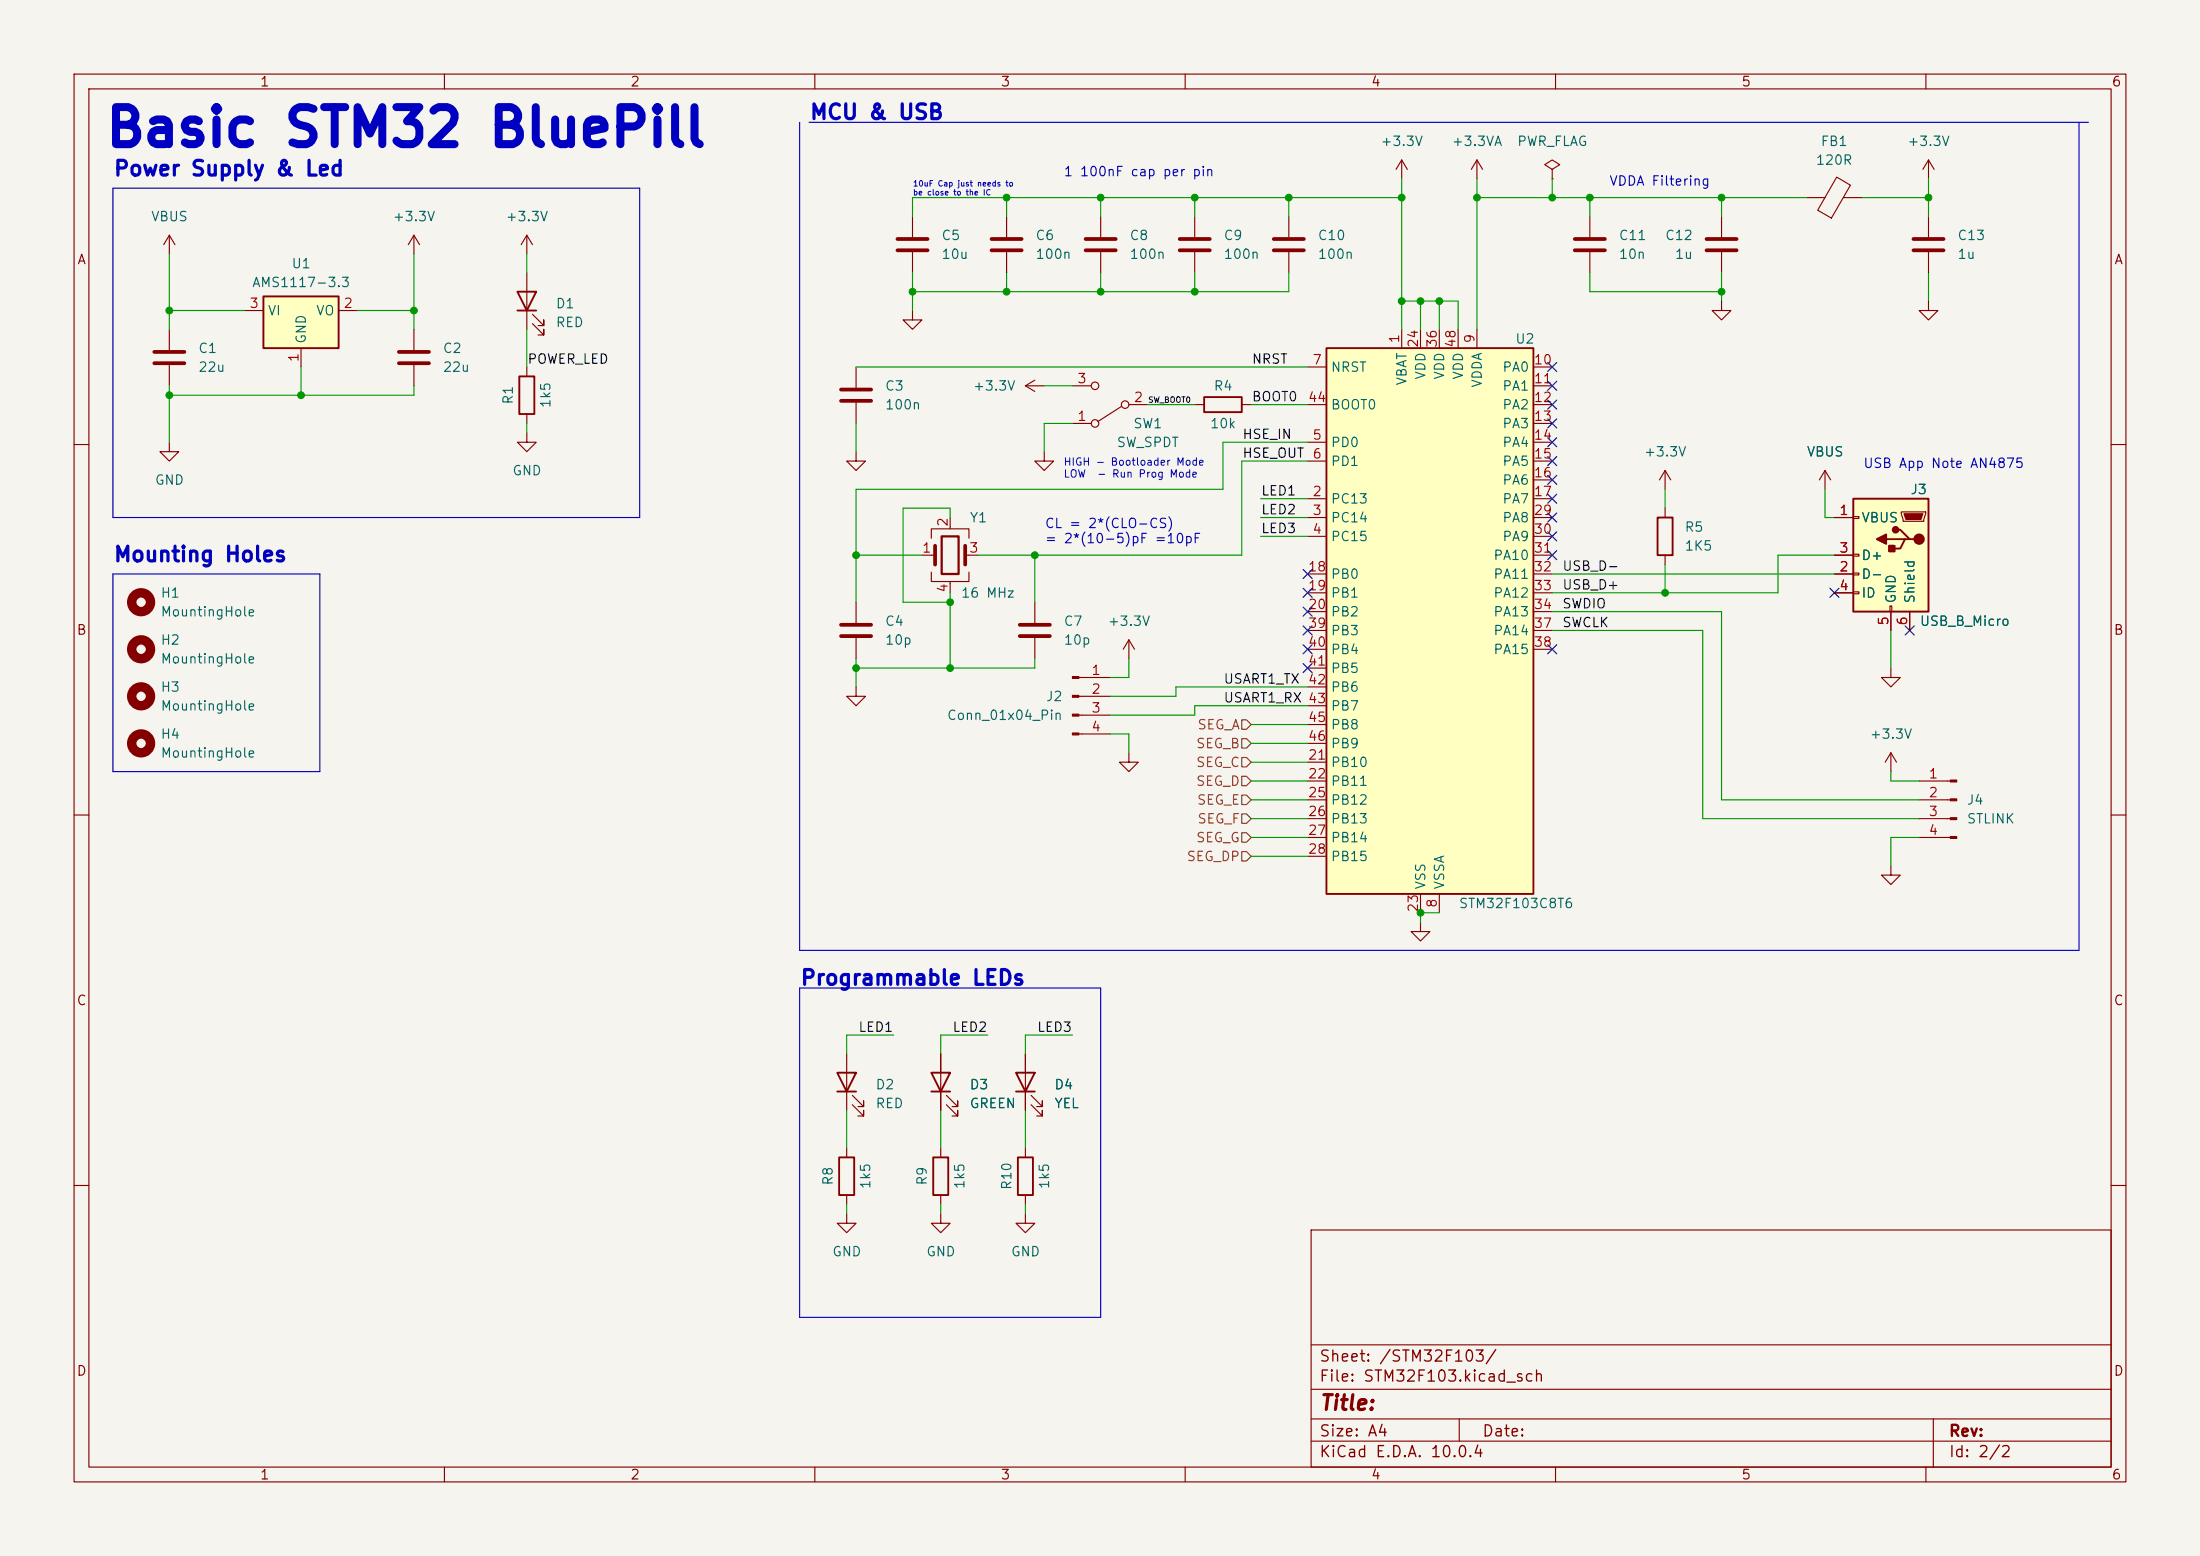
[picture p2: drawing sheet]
<svg xmlns="http://www.w3.org/2000/svg" width="297mm" height="210mm" viewBox="0 0 297 210" stroke-linecap="round" stroke-linejoin="round" font-family="sans-serif">
<path d="M0 0h297v210h-297z" fill="#f5f4ef" stroke="#f5f4ef" stroke-width=".14"/>
<g fill="none" stroke="#840000" stroke-width=".15">
<path d="M10 10h277v190h-277zM12 12h273v186h-273zM60 10v2M110 10v2M160 10v2M210 10v2M260 10v2M55.9 31.8v2.5M55.9 31.8l-.8 1.2M55.9 31.8l.7 1.2M71.1 31.8l-.7 1.2M71.1 31.8l.8 1.2"/>
<path d="M71.1 31.8v2.5M71.1 36.8v7.7M123.2 29.2v2.8M123.2 34v2.8M135.9 29.2v2.8M135.9 34v2.8M148.6 29.2v2.8M148.6 34v2.8M161.3 29.2v2.8M161.3 34v2.8M174 29.2v2.8M174 34v2.8"/>
<path d="M189.2 21.6l-.7 1.3M189.2 21.6l.8 1.3M189.2 21.6v2.5M199.4 21.6l-.8 1.3M199.4 21.6l.8 1.3M199.4 21.6v2.5M209.5 22.9l1.1-.7-1.1-.6-1 .6 1 .7v1.2M209.5 24.1h.1M214.6 29.2v2.8M214.6 34v2.8M232.4 29.2v2.8M232.4 34v2.8"/>
<path d="M243.8 26.7h2.6M248 23.9l1.8 1.1-2.6 4.4-1.8-1zM248.9 26.7h2.6M260.3 21.6l-.7 1.3M260.3 21.6l.8 1.3M260.3 21.6v2.5M22.9 59.7v1.3h1.2l-1.2 1.2-1.3-1.2h1.3M22.9 44.5v2.7M22.9 49.3v2.8M55.9 44.5v2.7M55.9 49.3v2.8M71.1 58.4v1.3h1.3l-1.3 1.3-1.3-1.3h1.3"/>
<path d="M71.1 49.5v1.3M71.1 55.9v1.3M71.9 43.7l1.5 1.5v-.7v.7h-.8M71.9 42.4l1.5 1.5v-.7v.7h-.8M115.6 49.5v2.8M115.6 54.4v2.8M123.2 41.9v1.3h1.3l-1.3 1.3-1.3-1.3h1.3M138.4 52.1h2.6M138.4 52.1l1.3 .7M139.7 51.3l-1.3 .8M144.8 57.2h2.5M144.8 52.1h2.5"/>
<path d="M151.4 54.9l-3.2 2M152.4 54.6h2.5M161.3 54.6h1.3M167.6 54.6h1.3M232.4 40.6v1.3h1.3l-1.3 1.3-1.3-1.3h1.3M260.3 40.6v1.3h1.3l-1.3 1.3-1.2-1.3h1.2M10 60h2M115.6 61v1.2h1.2l-1.2 1.3-1.3-1.3h1.3M124.5 74.9h1.7M125.7 72.6v-1.2h5.1v1.2M125.7 77.2v1.3h5.1v-1.3M128.3 69.9v1.5"/>
<path d="M128.3 78.5v1.5M130.3 74.9h1.8M141 61v1.2h1.2l-1.2 1.3-1.3-1.3h1.3M224.8 63.5v2.5M224.8 68.6v1.3M224.8 74.9v1.3M224.8 63.5l-.8 1.3M224.8 63.5l.8 1.3M246.4 63.5l-.8 1.3M246.4 63.5l.7 1.3M246.4 63.5v2.5M285 60h2"/>
<path d="M115.6 92.7v1.3h1.2l-1.2 1.3-1.3-1.3h1.3M115.6 81.3v2.8M115.6 86.1v2.8M145.6 91.4h4.3M145.6 94h4.3M145.6 96.5h4.3M145.6 99.1h4.3M255.3 90.2v1.2h1.2l-1.2 1.3-1.3-1.3h1.3M10 110h2M255.3 116.8v1.3h1.2l-1.2 1.3-1.3-1.3h1.3M255.3 101.6l-.8 1.3M255.3 101.6l.7 1.3"/>
<path d="M255.3 101.6v2.5M259.1 105.4h4.2M259.1 108h4.2M259.1 110.5h4.2M259.1 113h4.2M285 110h2M114.3 142.2v7.7M114.3 154.9v1.3M115.1 149.1l1.5 1.5v-.7v.7h-.8M115.1 147.8l1.5 1.6v-.8v.8h-.8M127 142.2v7.7M127 154.9v1.3"/>
<path d="M127.8 149.1l1.5 1.5v-.7v.7h-.8M127.8 147.8l1.5 1.6v-.8v.8h-.8M138.4 142.2v7.7M138.4 154.9v1.3M139.2 149.1l1.5 1.5v-.7v.7h-.7M139.2 147.8l1.5 1.6v-.8v.8h-.7M10 160h2M114.3 163.8v1.3h1.3l-1.3 1.3-1.3-1.3h1.3M114.3 161.3v1.3M127 163.8v1.3h1.3l-1.3 1.3-1.3-1.3h1.3M127 161.3v1.3M138.4 163.8v1.3h1.3l-1.3 1.3-1.2-1.3h1.2"/>
<path d="M138.4 161.3v1.3M177 166h108v32h-108zM285 160h2M60 198v2M110 198v2M160 198v2M177 194.5h108M177 191.5h108M177 187.5h108M177 181.5h108M197 191.5v3M210 198v2"/>
<path d="M260 198v2M261 191.5v6.5"/>
<circle cx="147.8" cy="52.1" r=".51"/>
<circle cx="147.8" cy="57.2" r=".51"/>
<circle cx="151.9" cy="54.6" r=".51"/>
</g>
<g fill="none" stroke="#840000" stroke-width=".51">
<path d="M121.2 32.3h4M121.2 33.8h4M133.9 32.3h4M133.9 33.8h4M146.6 32.3h4M146.6 33.8h4M159.3 32.3h4M159.3 33.8h4M172 32.3h4M172 33.8h4M212.6 32.3h4.1M212.6 33.8h4.1"/>
<path d="M230.4 32.3h4M230.4 33.8h4M20.8 47.5h4.1M20.8 49h4.1M53.8 47.5h4.1M53.8 49h4.1M113.5 52.6h4.1M113.5 54.1h4.1M126.2 73.7v2.5M130.3 73.7v2.5M113.5 84.3h4.1M113.5 85.9h4.1"/>
</g>
<g fill="#840000" stroke="#840000" stroke-width=".15">
<path d="M144.8 91.3h.8v.3h-.8z"/>
<path d="M144.8 93.9h.8v.2h-.8z"/>
<path d="M144.8 96.4h.8v.2h-.8z"/>
<path d="M144.8 98.9h.8v.3h-.8z"/>
<path d="M263.3 105.3h.9v.2h-.9z"/>
<path d="M263.3 107.8h.9v.3h-.9z"/>
<path d="M263.3 110.4h.9v.2h-.9z"/>
<path d="M263.3 112.9h.9v.3h-.9z"/>
</g>
<g fill="none" stroke="#840000" stroke-width="1.3">
<circle cx="19" cy="94" r="1.27"/>
<circle cx="19" cy="81.3" r="1.27"/>
<circle cx="19" cy="87.6" r="1.27"/>
<circle cx="19" cy="100.3" r="1.27"/>
</g>
<path d="M127.1 72.4h2.3v5.1h-2.3z" fill="none" stroke="#840000" stroke-width=".3"/>
<g fill="none" stroke="#840000" stroke-width=".25">
<path d="M69.8 39.4h2.6l-1.3 2.5zM69.8 41.9h2.6M70.1 50.8h2v5.1h-2zM162.6 53.6h5v2h-5zM223.8 69.9h2v5h-2zM113 144.8h2.6l-1.3 2.5zM113 147.3h2.6M113.3 156.2h2v5.1h-2zM125.7 144.8h2.6l-1.3 2.5zM125.7 147.3h2.6M126 156.2h2v5.1h-2zM137.2 144.8h2.5l-1.3 2.5z"/>
<path d="M137.2 147.3h2.5M137.4 156.2h2v5.1h-2z"/>
</g>
<path d="M250.2 67.3h10.1v15.3h-10.1z" fill="#ffffc2"/>
<path d="M250.2 67.3h10.1v15.3h-10.1zM254.6 72.8h2.6M255.9 71.5h.6l1.3 1.3h.6M257.8 72.8h-.6l-.7 1.2h-1.2" fill="none" stroke="#840000" stroke-width=".25"/>
<g fill="none" stroke="#840000" stroke-width=".15">
<path d="M260.3 29.2v2.8M260.3 34v2.8M247.6 69.9h2.6M247.6 77.5h2.6M247.6 74.9h2.6M250.2 69.7h.8v.3h-.8zM250.2 74.8h.8v.3h-.8zM250.2 77.3h.8v.3h-.8zM250.2 79.9h.8v.2h-.8zM256.7 69.1h3.3v.2l-.3 1.1h-2.8zM247.6 80h2.6M255.1 81.8h.3v.8h-.3z"/>
<path d="M255.3 82.6v2.5M257.8 82.6v2.5"/>
</g>
<path d="M257 69.3h2.6l-.3 .8h-2z" fill="#840000" stroke="#840000" stroke-width=".15"/>
<g fill="#840000" stroke="#840000" stroke-width=".25">
<path d="M255 73.7h.8v.7h-.8z"/>
<path d="M253.4 72.8l1.2-.7v1.3z"/>
<circle cx="259.1" cy="72.8" r=".63"/>
<circle cx="255.9" cy="71.5" r=".38"/>
</g>
<path d="M258.3 32.3h4.1M258.3 33.8h4.1" fill="none" stroke="#840000" stroke-width=".51"/>
<path d="M179.1 47h27.9v73.7h-27.9z" fill="#ffffc2"/>
<path d="M179.1 47h27.9v73.7h-27.9z" fill="none" stroke="#840000" stroke-width=".25"/>
<g fill="none" stroke="#840000" stroke-width=".15">
<path d="M176.5 59.7h2.6M176.5 49.5h2.6M176.5 54.6h2.6M189.2 44.5v2.5M191.8 44.5v2.5M194.3 44.5v2.5M196.8 44.5v2.5M199.4 44.5v2.5M207 59.7h2.5M207 49.5h2.5M207 52.1h2.5M207 54.6h2.5"/>
<path d="M207 57.2h2.5M176.5 67.3h2.6M176.5 69.9h2.6M176.5 72.4h2.6M176.5 62.2h2.6M176.5 77.5h2.6M207 67.3h2.5M207 69.9h2.5M207 72.4h2.5M207 62.2h2.5M207 64.8h2.5M207 77.5h2.5"/>
<path d="M207 74.9h2.5M176.5 80h2.6M176.5 82.6h2.6M176.5 85.1h2.6M176.5 87.6h2.6M176.5 90.2h2.6M176.5 92.7h2.6M176.5 95.3h2.6M176.5 97.8h2.6M207 80h2.5M207 82.6h2.5M207 85.1h2.5"/>
<path d="M207 87.6h2.5M176.5 102.9h2.6M176.5 105.4h2.6M176.5 108h2.6M176.5 110.5h2.6M176.5 113h2.6M176.5 115.6h2.6M176.5 100.3h2.6M191.8 120.7v2.5M194.3 120.7v2.5"/>
</g>
<path d="M35.6 40h10.1v7h-10.1z" fill="#ffffc2"/>
<path d="M35.6 40h10.1v7h-10.1z" fill="none" stroke="#840000" stroke-width=".25"/>
<g fill="none" stroke="#840000" stroke-width=".15">
<path d="M22.9 31.8l-.8 1.2M22.9 31.8l.7 1.2M22.9 31.8v2.5M33 41.9h2.6M40.6 47v2.5M45.7 41.9h2.6M247.6 69.9h2.6M247.6 77.5h2.6M247.6 74.9h2.6M139.7 81.3v2.8M139.7 86.1v2.8M152.4 86.4l-.8 1.2"/>
<path d="M152.4 86.4l.8 1.2M152.4 86.4v2.5M247.6 80h2.6M255.3 82.6v2.5M257.8 82.6v2.5M152.4 101.6v1.3h1.3l-1.3 1.2-1.3-1.2h1.3M191.8 124.5v1.2h1.2l-1.2 1.3-1.3-1.3h1.3M127 142.2v2.6M127 147.3v2.6M138.4 142.2v2.6M138.4 147.3v2.6"/>
</g>
<path d="M137.7 84.3h4M137.7 85.9h4" fill="none" stroke="#840000" stroke-width=".51"/>
<path d="M167.6 99.7h.7l.6 .6-.6 .7h-.7zM167.6 97.2h.7l.6 .6-.6 .6h-.7zM167.6 104.8h.7l.6 .6-.6 .6h-.7zM167.6 102.2h.7l.6 .7-.6 .6h-.7zM167.6 107.3h.7l.6 .7-.6 .6h-.7zM167.6 114.9h.7l.6 .7-.6 .6h-.7zM167.6 109.9h.7l.6 .6-.6 .6h-.7zM167.6 112.4h.7l.6 .6-.6 .7h-.7z" fill="none" stroke="#725600" stroke-width=".15"/>
<path d="M107.9 16.5v111.8h172.8v-111.8M109.2 16.5h172.7M15.2 25.4h71.2v44.5h-71.2zM15.2 77.5h28v26.6h-28zM107.9 133.4h40.7v44.4h-40.7z" fill="none" stroke="#0000c2" stroke-width=".15"/>
<g fill="none" stroke="#009600" stroke-width=".15">
<path d="M22.9 34.3v10.2M55.9 34.3v10.2M71.1 34.3v2.5M123.2 36.8v5.1M135.9 26.7v2.5M135.9 36.8v2.6M148.6 26.7v2.5M148.6 36.8v2.6M161.3 26.7v2.5M161.3 36.8v2.6M174 26.7v2.5M174 36.8v2.6h-50.8"/>
<path d="M189.2 24.1v20.4M189.2 26.7h-66v2.5M199.4 26.7h44.4M199.4 24.1v20.4M209.5 24.1v2.6M214.6 36.8v2.6h17.8M214.6 26.7v2.5M232.4 26.7v2.5M232.4 36.8v3.8M251.5 26.7h8.8M260.3 24.1v5.1M260.3 36.8v3.8"/>
<path d="M22.9 52.1v7.6M22.9 41.9h10.1M40.6 49.5v3.8M48.3 41.9h7.6M55.9 52.1v1.2h-33M71.1 44.5v5M71.1 57.2v1.2M115.6 49.5h60.9M115.6 57.2v3.8M141 52.1h3.8M144.8 57.2h-3.8v3.8M154.9 54.6h6.4"/>
<path d="M168.9 54.6h7.6M176.5 59.7h-11.4v6.3h-49.5v15.3M189.2 40.6h7.6v3.9M191.8 40.6v3.9M194.3 40.6v3.9M115.6 74.9h8.9M128.3 69.9v-1.3h-6.4v12.7h6.4M139.7 74.9v6.4M170.2 69.9h6.3M170.2 72.4h6.3M170.2 67.3h6.3M176.5 62.2h-8.9v12.7h-35.5"/>
<path d="M209.5 77.5h38.1M224.8 66v2.6M224.8 76.2v3.8M246.4 66v3.9h1.2M247.6 74.9h-7.6v5.1h-30.5M115.6 88.9v3.8M128.3 80v10.2M139.7 88.9v1.3h-24.1M149.9 99.1h2.5v2.5M152.4 88.9v2.5h-2.5M168.9 97.8h7.6M176.5 95.3h-15.2v1.2h-11.4"/>
<path d="M176.5 92.7h-17.8v1.3h-8.8M209.5 82.6h22.9v25.4h26.7M209.5 85.1h20.4v25.4h29.2M255.3 85.1v5.1M168.9 113h7.6M168.9 108h7.6M168.9 110.5h7.6M168.9 105.4h7.6M168.9 102.9h7.6M168.9 100.3h7.6M168.9 115.6h7.6M255.3 104.1v1.3h3.8"/>
<path d="M259.1 113h-3.8v3.8M120.6 139.7h-6.3v2.5M133.3 139.7h-6.3v2.5M144.8 139.7h-6.4v2.5M194.3 123.2h-2.5v1.3M114.3 149.9v5M127 149.9v5M138.4 149.9v5M114.3 162.6v1.2M127 162.6v1.2M138.4 162.6v1.2"/>
</g>
<g fill="none" stroke="#000084" stroke-width=".15">
<path d="M208.9 48.9l1.3 1.2M208.9 54l1.3 1.2M208.9 56.5l1.3 1.3M208.9 51.5l1.3 1.2M208.9 59.1l1.3 1.2M210.2 54l-1.3 1.2M210.2 51.5l-1.3 1.2M210.2 56.5l-1.3 1.3M210.2 48.9l-1.3 1.2M210.2 59.1l-1.3 1.2M175.9 79.4l1.2 1.2M175.9 76.9l1.2 1.2"/>
<path d="M177.1 79.4l-1.2 1.2M177.1 76.9l-1.2 1.2M208.9 64.2l1.3 1.2M208.9 61.6l1.3 1.2M208.9 66.7l1.3 1.2M208.9 74.3l1.3 1.2M208.9 71.8l1.3 1.2M208.9 69.2l1.3 1.3M210.2 64.2l-1.3 1.2M210.2 61.6l-1.3 1.2M210.2 66.7l-1.3 1.2M210.2 74.3l-1.3 1.2"/>
<path d="M210.2 71.8l-1.3 1.2M210.2 69.2l-1.3 1.3M247 79.4l1.3 1.2M248.3 79.4l-1.3 1.2M175.9 87l1.2 1.2M175.9 84.5l1.2 1.2M175.9 89.6l1.2 1.2M175.9 81.9l1.2 1.3M177.1 87l-1.2 1.2M177.1 84.5l-1.2 1.2M177.1 89.6l-1.2 1.2M177.1 81.9l-1.2 1.3"/>
<path d="M208.9 87l1.3 1.2M210.2 87l-1.3 1.2M257.2 84.5l1.2 1.2M258.4 84.5l-1.2 1.2"/>
</g>
<g fill="#009600" stroke="#009600" stroke-width=".14">
<circle cx="55.9" cy="41.9" r=".46"/>
<circle cx="174" cy="26.7" r=".46"/>
<circle cx="189.2" cy="40.6" r=".46"/>
<circle cx="189.2" cy="26.7" r=".46"/>
<circle cx="191.8" cy="40.6" r=".46"/>
<circle cx="194.3" cy="40.6" r=".46"/>
<circle cx="161.3" cy="39.4" r=".46"/>
<circle cx="139.7" cy="74.9" r=".46"/>
<circle cx="128.3" cy="81.3" r=".46"/>
<circle cx="128.3" cy="90.2" r=".46"/>
<circle cx="115.6" cy="90.2" r=".46"/>
<circle cx="115.6" cy="74.9" r=".46"/>
<circle cx="135.9" cy="39.4" r=".46"/>
<circle cx="123.2" cy="39.4" r=".46"/>
<circle cx="135.9" cy="26.7" r=".46"/>
<circle cx="161.3" cy="26.7" r=".46"/>
<circle cx="148.6" cy="26.7" r=".46"/>
<circle cx="148.6" cy="39.4" r=".46"/>
<circle cx="22.9" cy="41.9" r=".46"/>
<circle cx="22.9" cy="53.3" r=".46"/>
<circle cx="40.6" cy="53.3" r=".46"/>
<circle cx="214.6" cy="26.7" r=".46"/>
<circle cx="232.4" cy="26.7" r=".46"/>
<circle cx="199.4" cy="26.7" r=".46"/>
<circle cx="209.5" cy="26.7" r=".46"/>
<circle cx="232.4" cy="39.4" r=".46"/>
<circle cx="260.3" cy="26.7" r=".46"/>
<circle cx="224.8" cy="80" r=".46"/>
<circle cx="191.8" cy="123.2" r=".46"/>
</g>
<text font-size="5" fill="#0000c2" x="14" y="21">Basic STM32 BluePill</text>
<g font-size="2" fill="#0000c2">
<text x="109.2" y="16.6">MCU &amp; USB</text>
<text x="15.2" y="24.2">Power Supply &amp; Led</text>
<text x="15.2" y="76.3">Mounting Holes</text>
<text x="107.9" y="133.5">Programmable LEDs</text>
</g>
<text font-size="2" fill="#840000" x="178" y="190.8">Title:</text>
<g font-size="1.5" fill="#840000">
<text x="178" y="184.2">Sheet: /STM32F103/</text>
<text x="178" y="186.9">File: STM32F103.kicad_sch</text>
<text x="178" y="197.1">KiCad E.D.A. 10.0.4</text>
<text x="178" y="194.3">Size: A4</text>
<text x="200" y="194.3">Date:</text>
<text x="263" y="194.3">Rev:</text>
<text x="263" y="197.1">Id: 2/2</text>
</g>
<g font-size="1.3" fill="#840000">
<text x="35" y="12">1</text>
<text x="85" y="12">2</text>
<text x="135" y="12">3</text>
<text x="185" y="12">4</text>
<text x="235" y="12">5</text>
<text x="285" y="12">6</text>
<text x="10.3" y="36">A</text>
<text x="285.3" y="36">A</text>
<text x="10.3" y="86">B</text>
<text x="285.3" y="86">B</text>
<text x="10.3" y="136">C</text>
<text x="285.3" y="136">C</text>
<text x="10.3" y="186">D</text>
<text x="285.3" y="186">D</text>
<text x="35" y="200">1</text>
<text x="85" y="200">2</text>
<text x="135" y="200">3</text>
<text x="185" y="200">4</text>
<text x="235" y="200">5</text>
<text x="285" y="200">6</text>
</g>
<g font-size="1.3" fill="#006464">
<text x="186.3" y="20">+3.3V</text>
<text x="195.9" y="20">+3.3VA</text>
<text x="204.7" y="20">PWR_FLAG</text>
<text x="245" y="22.6">120R</text>
<text x="245.7" y="20">FB1</text>
<text x="257.4" y="20">+3.3V</text>
<text x="20.3" y="30.2">VBUS</text>
<text x="52.9" y="30.2">+3.3V</text>
<text x="68.2" y="30.2">+3.3V</text>
<text x="127" y="32.7">C5</text>
<text x="127" y="35.3">10u</text>
<text x="139.7" y="32.7">C6</text>
<text x="139.7" y="35.3">100n</text>
<text x="152.4" y="32.7">C8</text>
<text x="152.4" y="35.3">100n</text>
<text x="165.1" y="32.7">C9</text>
<text x="165.1" y="35.3">100n</text>
<text x="177.8" y="35.3">100n</text>
<text x="177.8" y="32.7">C10</text>
<text x="218.4" y="32.7">C11</text>
<text x="218.4" y="35.3">10n</text>
<text x="224.7" y="32.7">C12</text>
<text x="226" y="35.3">1u</text>
<text x="264.2" y="35.3">1u</text>
<text x="264.2" y="32.7">C13</text>
<text x="33.9" y="39.1">AMS1117-3.3</text>
<text x="39.3" y="36.5">U1</text>
<text x="74.9" y="41.9">D1</text>
<text x="26.7" y="48">C1</text>
<text x="36.1" y="42.9">VI</text>
<text x="41.6" y="46.5" transform="rotate(-90 41.6 46.5)">GND</text>
<text x="42.6" y="42.9">VO</text>
<text x="59.7" y="48">C2</text>
<text x="74.9" y="44.5">RED</text>
<text x="204.5" y="46.7">U2</text>
<text x="26.7" y="50.5">22u</text>
<text x="59.7" y="50.5">22u</text>
<text x="119.4" y="53">C3</text>
<text x="131.3" y="53">+3.3V</text>
<text x="163.8" y="53">R4</text>
<text x="179.6" y="50.5">NRST</text>
<text x="190.2" y="52.1" transform="rotate(-90 190.2 52.1)">VBAT</text>
<text x="192.7" y="51.3" transform="rotate(-90 192.7 51.3)">VDD</text>
<text x="195.3" y="51.3" transform="rotate(-90 195.3 51.3)">VDD</text>
<text x="197.8" y="51.3" transform="rotate(-90 197.8 51.3)">VDD</text>
<text x="200.4" y="52.4" transform="rotate(-90 200.4 52.4)">VDDA</text>
<text x="202.7" y="50.5">PA0</text>
<text x="202.7" y="53">PA1</text>
<text x="69.6" y="54.7" transform="rotate(-90 69.6 54.7)">R1</text>
<text x="74.6" y="55.2" transform="rotate(-90 74.6 55.2)">1k5</text>
<text x="119.4" y="55.6">100n</text>
<text x="152.9" y="58.1">SW1</text>
<text x="163.3" y="58.1">10k</text>
<text x="179.6" y="55.6">BOOT0</text>
<text x="202.7" y="55.6">PA2</text>
<text x="202.7" y="58.1">PA3</text>
<text x="20.8" y="65.7">GND</text>
<text x="69.1" y="64.5">GND</text>
<text x="150.7" y="60.7">SW_SPDT</text>
<text x="179.6" y="60.7">PD0</text>
<text x="179.6" y="63.2">PD1</text>
<text x="202.7" y="60.7">PA4</text>
<text x="202.7" y="63.2">PA5</text>
<text x="202.7" y="65.7">PA6</text>
<text x="221.8" y="61.9">+3.3V</text>
<text x="243.8" y="61.9">VBUS</text>
<text x="130.8" y="70.8">Y1</text>
<text x="179.6" y="68.3">PC13</text>
<text x="179.6" y="70.8">PC14</text>
<text x="202.7" y="68.3">PA7</text>
<text x="202.7" y="70.8">PA8</text>
<text x="251.2" y="70.8">VBUS</text>
<text x="257.8" y="67">J3</text>
<text x="179.6" y="73.4">PC15</text>
<text x="201.5" y="75.9">PA10</text>
<text x="202.7" y="73.4">PA9</text>
<text x="227.3" y="72.1">R5</text>
<text x="227.3" y="74.6">1K5</text>
<text x="251.2" y="75.9">D+</text>
<text x="21.6" y="81">H1</text>
<text x="21.6" y="83.5">MountingHole</text>
<text x="129.7" y="81">16 MHz</text>
<text x="179.6" y="78.4">PB0</text>
<text x="179.6" y="81">PB1</text>
<text x="179.6" y="83.5">PB2</text>
<text x="201.5" y="78.4">PA11</text>
<text x="201.5" y="81">PA12</text>
<text x="201.5" y="83.5">PA13</text>
<text x="251.2" y="78.4">D-</text>
<text x="251.2" y="81">ID</text>
<text x="256.2" y="81.5" transform="rotate(-90 256.2 81.5)">GND</text>
<text x="258.8" y="81.5" transform="rotate(-90 258.8 81.5)">Shield</text>
<text x="21.6" y="87.3">H2</text>
<text x="21.6" y="89.9">MountingHole</text>
<text x="119.4" y="84.8">C4</text>
<text x="119.4" y="87.3">10p</text>
<text x="143.5" y="84.8">C7</text>
<text x="143.5" y="87.3">10p</text>
<text x="149.5" y="84.8">+3.3V</text>
<text x="179.6" y="86.1">PB3</text>
<text x="179.6" y="88.6">PB4</text>
<text x="201.5" y="86.1">PA14</text>
<text x="201.5" y="88.6">PA15</text>
<text x="259.1" y="84.8">USB_B_Micro</text>
<text x="21.6" y="93.7">H3</text>
<text x="141.1" y="95">J2</text>
<text x="179.6" y="91.1">PB5</text>
<text x="179.6" y="93.7">PB6</text>
<text x="21.6" y="96.2">MountingHole</text>
<text x="21.6" y="100">H4</text>
<text x="127.8" y="97.5">Conn_01x04_Pin</text>
<text x="179.6" y="96.2">PB7</text>
<text x="179.6" y="98.8">PB8</text>
<text x="179.6" y="101.3">PB9</text>
<text x="252.3" y="100">+3.3V</text>
<text x="21.6" y="102.6">MountingHole</text>
<text x="179.6" y="103.8">PB10</text>
<text x="179.6" y="106.4">PB11</text>
<text x="179.6" y="108.9">PB12</text>
<text x="179.6" y="111.5">PB13</text>
<text x="265.4" y="108.9">J4</text>
<text x="265.4" y="111.5">STLINK</text>
<text x="179.6" y="114">PB14</text>
<text x="179.6" y="116.5">PB15</text>
<text x="192.7" y="120.1" transform="rotate(-90 192.7 120.1)">VSS</text>
<text x="195.3" y="120.1" transform="rotate(-90 195.3 120.1)">VSSA</text>
<text x="196.9" y="122.9">STM32F103C8T6</text>
<text x="118.1" y="147.3">D2</text>
<text x="118.1" y="149.9">RED</text>
<text x="130.8" y="147.3">D3</text>
<text x="130.8" y="149.9">GREEN</text>
<text x="142.2" y="147.3">D4</text>
<text x="142.2" y="149.9">YEL</text>
<text x="112.7" y="160.1" transform="rotate(-90 112.7 160.1)">R8</text>
<text x="117.8" y="160.6" transform="rotate(-90 117.8 160.6)">1k5</text>
<text x="125.4" y="160.1" transform="rotate(-90 125.4 160.1)">R9</text>
<text x="130.5" y="160.6" transform="rotate(-90 130.5 160.6)">1k5</text>
<text x="136.9" y="160.7" transform="rotate(-90 136.9 160.7)">R10</text>
<text x="141.9" y="160.6" transform="rotate(-90 141.9 160.6)">1k5</text>
<text x="112.3" y="169.9">GND</text>
<text x="125" y="169.9">GND</text>
<text x="136.4" y="169.9">GND</text>
</g>
<g font-size="1.3" fill="#0000c2">
<text x="143.5" y="24.1">1 100nF cap per pin</text>
<text x="217.2" y="25.4">VDDA Filtering</text>
<text x="251.5" y="63.5">USB App Note AN4875</text>
<text x="141" y="71.6">CL = 2*(CLO-CS)</text>
<text x="141" y="73.6">= 2*(10-5)pF =10pF</text>
</g>
<g font-size="1.3" fill="#a90000">
<text x="33.6" y="41.9">3</text>
<text x="46.3" y="41.9">2</text>
<text x="189.2" y="46.4" transform="rotate(-90 189.2 46.4)">1</text>
<text x="191.7" y="47" transform="rotate(-90 191.7 47)">24</text>
<text x="194.3" y="47" transform="rotate(-90 194.3 47)">36</text>
<text x="196.8" y="47" transform="rotate(-90 196.8 47)">48</text>
<text x="199.4" y="46.4" transform="rotate(-90 199.4 46.4)">9</text>
<text x="40.6" y="49" transform="rotate(-90 40.6 49)">1</text>
<text x="145.3" y="52">3</text>
<text x="177.1" y="49.5">7</text>
<text x="207" y="49.5">10</text>
<text x="207" y="52">11</text>
<text x="145.3" y="57.1">1</text>
<text x="153" y="54.6">2</text>
<text x="176.5" y="54.6">44</text>
<text x="177.1" y="59.7">5</text>
<text x="207" y="54.6">12</text>
<text x="207" y="57.1">13</text>
<text x="207" y="59.7">14</text>
<text x="177.1" y="62.2">6</text>
<text x="207" y="62.2">15</text>
<text x="207" y="64.7">16</text>
<text x="128.2" y="71.2" transform="rotate(-90 128.2 71.2)">2</text>
<text x="177.1" y="67.3">2</text>
<text x="177.1" y="69.8">3</text>
<text x="207" y="67.3">17</text>
<text x="207" y="69.8">29</text>
<text x="248.2" y="69.8">1</text>
<text x="124.4" y="74.9">1</text>
<text x="130.7" y="74.9">3</text>
<text x="176.5" y="77.4">18</text>
<text x="177.1" y="72.4">4</text>
<text x="207" y="72.4">30</text>
<text x="207" y="74.9">31</text>
<text x="207" y="77.4">32</text>
<text x="248.2" y="77.4">2</text>
<text x="248.2" y="74.9">3</text>
<text x="128.2" y="80.1" transform="rotate(-90 128.2 80.1)">4</text>
<text x="176.5" y="80">19</text>
<text x="176.5" y="82.5">20</text>
<text x="207" y="80">33</text>
<text x="207" y="82.5">34</text>
<text x="248.2" y="80">4</text>
<text x="176.5" y="85.1">39</text>
<text x="176.5" y="87.6">40</text>
<text x="207" y="85.1">37</text>
<text x="207" y="87.6">38</text>
<text x="255.2" y="84.5" transform="rotate(-90 255.2 84.5)">5</text>
<text x="257.8" y="84.5" transform="rotate(-90 257.8 84.5)">6</text>
<text x="147.2" y="91.4">1</text>
<text x="147.2" y="94">2</text>
<text x="176.5" y="90.1">41</text>
<text x="176.5" y="92.7">42</text>
<text x="147.2" y="96.5">3</text>
<text x="147.2" y="99">4</text>
<text x="176.5" y="97.8">45</text>
<text x="176.5" y="100.3">46</text>
<text x="176.5" y="102.8">21</text>
<text x="176.5" y="105.4">22</text>
<text x="176.5" y="107.9">25</text>
<text x="260.3" y="105.4">1</text>
<text x="260.3" y="107.9">2</text>
<text x="176.5" y="110.5">26</text>
<text x="176.5" y="113">27</text>
<text x="260.3" y="110.5">3</text>
<text x="260.3" y="113">4</text>
<text x="176.5" y="115.5">28</text>
<text x="191.7" y="123.2" transform="rotate(-90 191.7 123.2)">23</text>
<text x="194.3" y="122.6" transform="rotate(-90 194.3 122.6)">8</text>
</g>
<g font-size="1.3" fill="#0f0f0f">
<text x="71.1" y="49.4">POWER_LED</text>
<text x="168.9" y="49.4">NRST</text>
<text x="167.6" y="59.6">HSE_IN</text>
<text x="168.9" y="54.5">BOOT0</text>
<text x="167.6" y="62.1">HSE_OUT</text>
<text x="170.2" y="69.7">LED2</text>
<text x="170.2" y="67.2">LED1</text>
<text x="170.2" y="72.3">LED3</text>
<text x="210.8" y="77.3">USB_D-</text>
<text x="210.8" y="79.9">USB_D+</text>
<text x="210.8" y="82.4">SWDIO</text>
<text x="210.8" y="85">SWCLK</text>
<text x="165.1" y="92.6">USART1_TX</text>
<text x="165.1" y="95.1">USART1_RX 43</text>
<text x="115.8" y="139.6">LED1</text>
<text x="128.5" y="139.6">LED2</text>
<text x="139.9" y="139.6">LED3</text>
</g>
<g font-size="1.3" fill="#725600">
<text x="161.4" y="101.3">SEG_B</text>
<text x="161.6" y="98.8">SEG_A</text>
<text x="161.4" y="106.4">SEG_D</text>
<text x="161.4" y="103.8">SEG_C</text>
<text x="161.5" y="108.9">SEG_E</text>
<text x="161.6" y="111.5">SEG_F</text>
<text x="160.1" y="116.5">SEG_DP</text>
<text x="161.4" y="114">SEG_G</text>
</g>
<g font-size="1" fill="#0000c2">
<text x="143.5" y="63.1">HIGH - Bootloader Mode</text>
<text x="143.5" y="64.7">LOW</text>
<text x="148" y="64.7">- Run Prog Mode</text>
</g>
<g font-size=".8" fill="#0000c2">
<text x="123.2" y="25.3">10uF Cap just needs to</text>
<text x="123.2" y="26.6">be close to the IC</text>
</g>
<text font-size=".8" fill="#0f0f0f" x="154.9" y="54.5">SW_BOOT0</text>
</svg>
